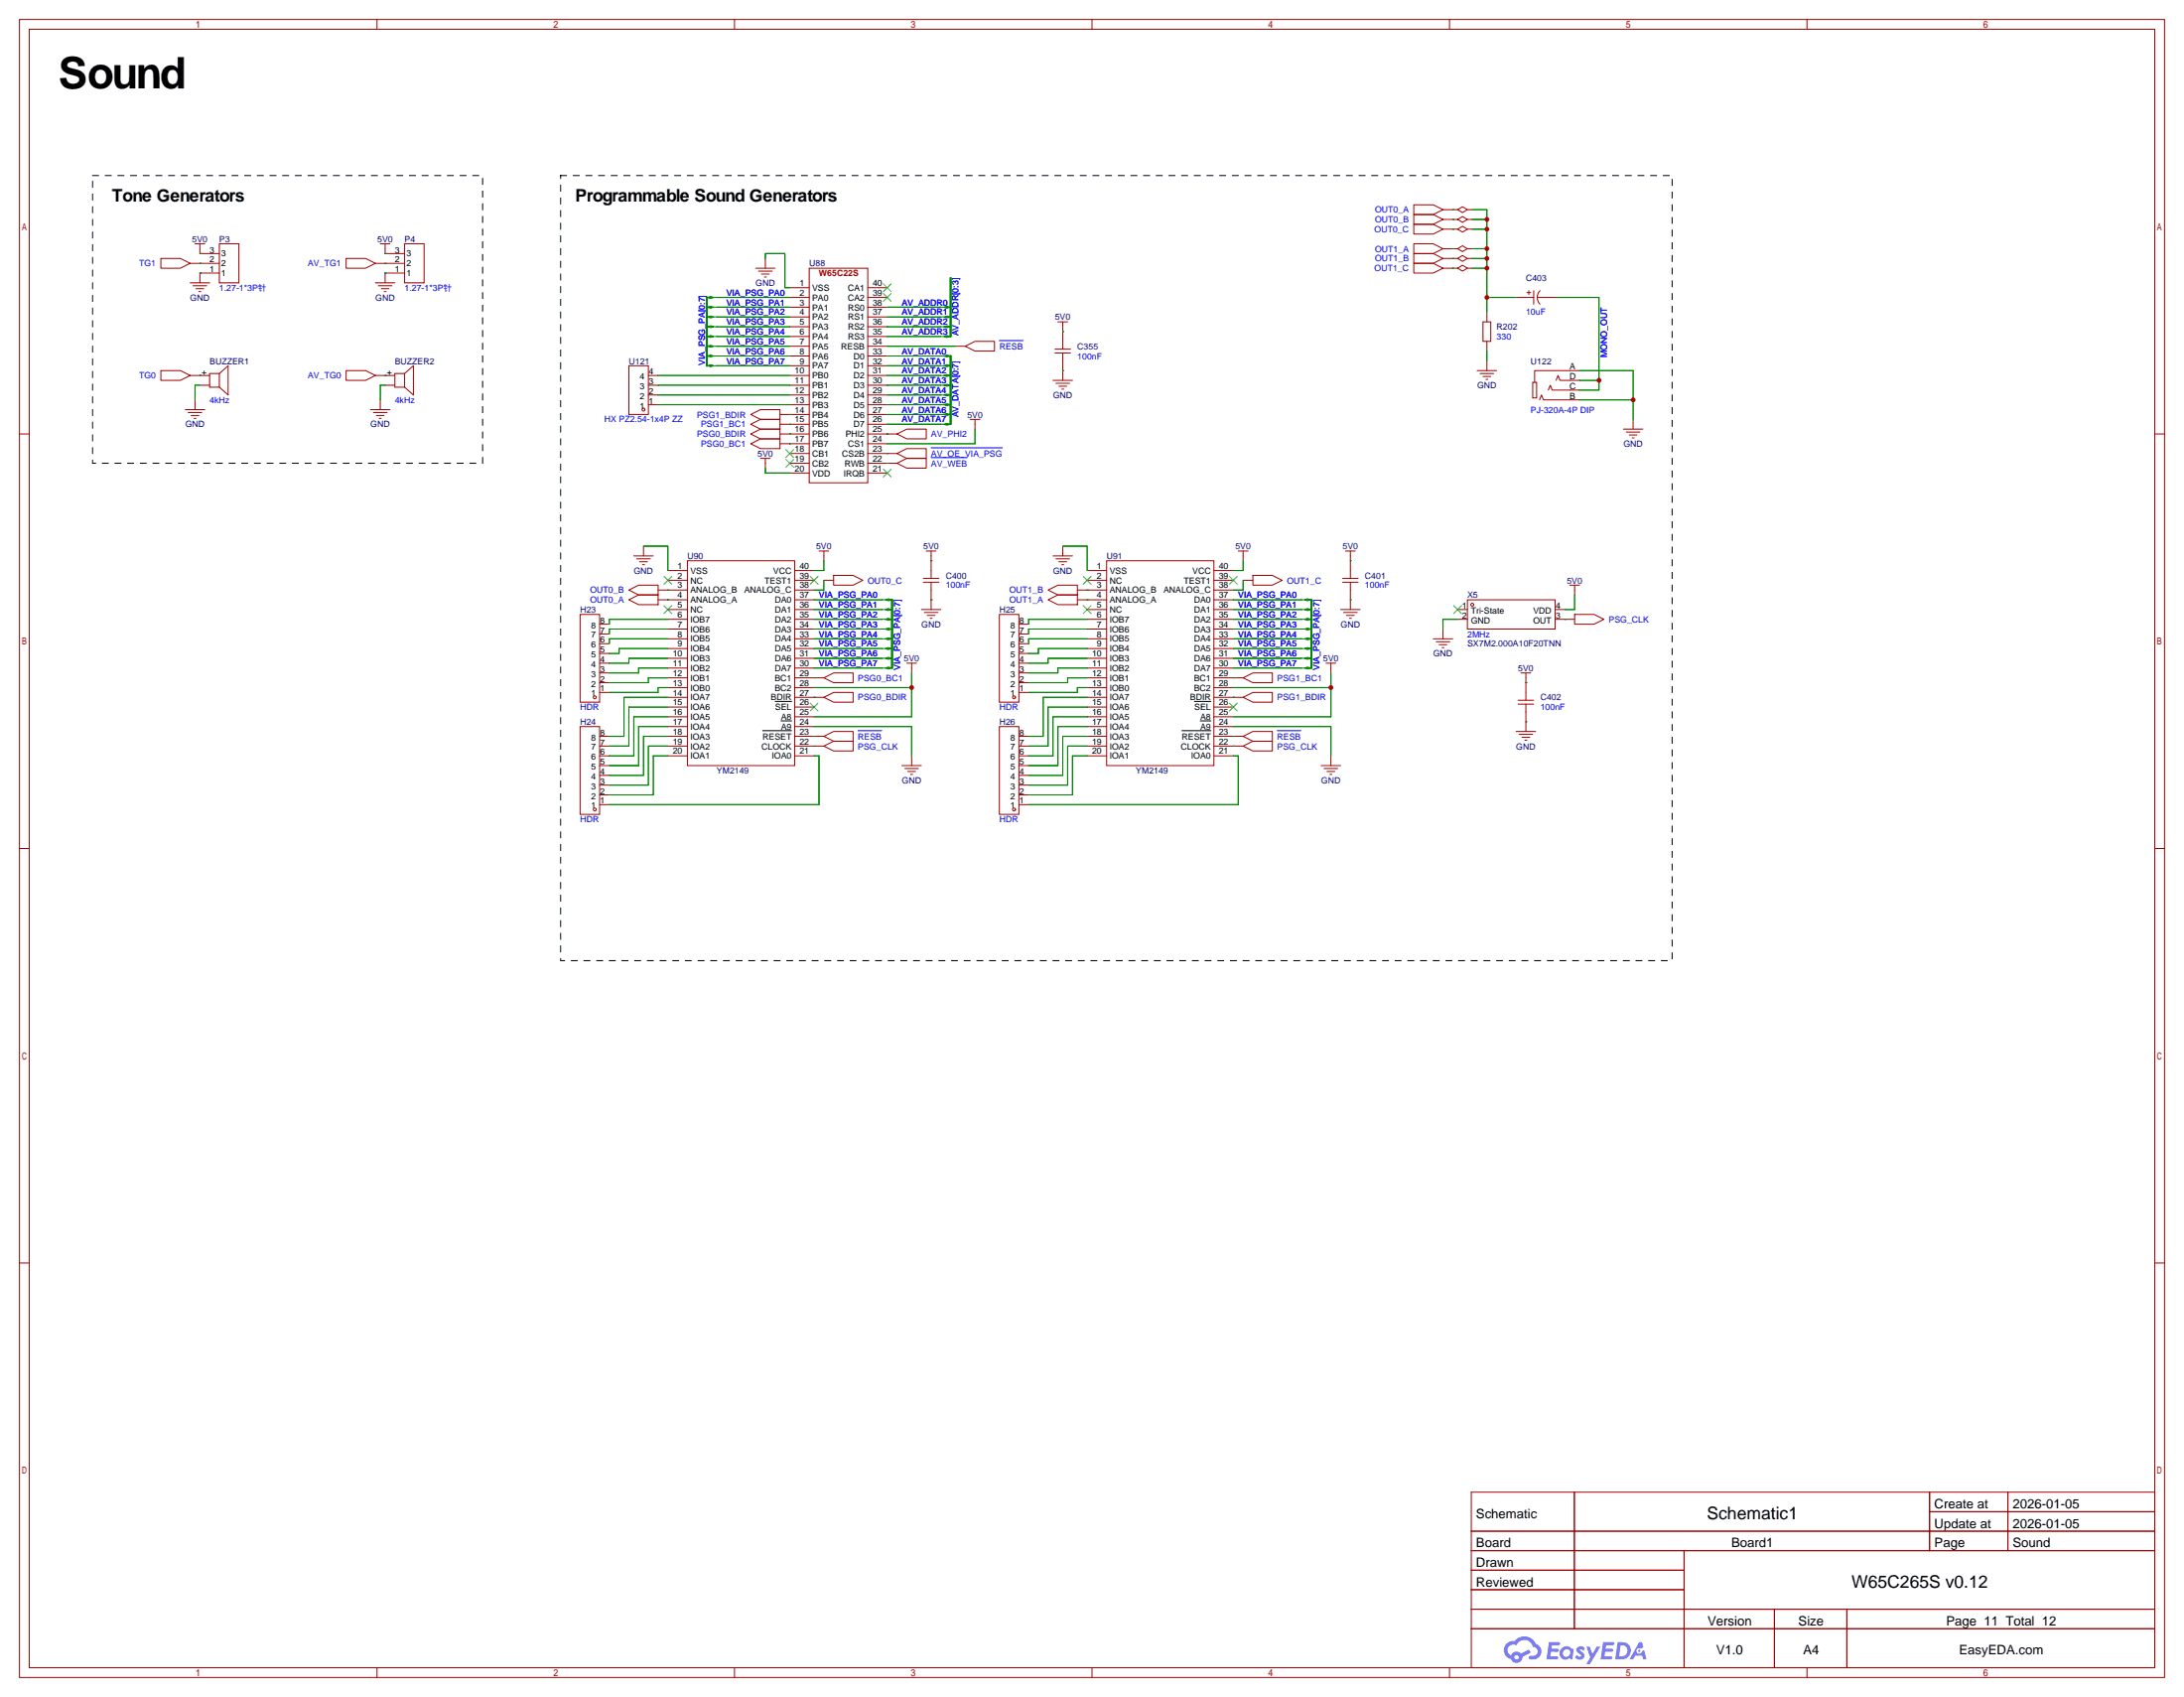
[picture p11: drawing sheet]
<svg xmlns="http://www.w3.org/2000/svg" width="569mm" height="442mm" viewBox="0 0 569 442" stroke-linecap="round" stroke-linejoin="round" font-family="sans-serif">
<g fill="none" stroke="#a10000" stroke-width=".26">
<path d="M5.1 5.1h558.8v431.8h-558.8zM7.6 7.6h553.7v426.7h-553.7zM98.2 5.1v2.5M191.3 5.1v2.5M284.5 5.1v2.5M377.6 5.1v2.5M470.7 5.1v2.5M5.1 113h2.5M561.3 113h2.6M5.1 221h2.5M561.3 221h2.6M5.1 328.9h2.5"/>
<path d="M561.3 328.9h2.6M383.3 388.6h178v45.7h-178zM383.3 398.8h178M410.1 388.6v35.6M502.7 388.6v15.3M502.7 393.7h58.6M523.1 388.6v15.3M383.3 403.9h178M383.3 408.9h55.4M383.3 419.1h178M383.3 414h55.4M438.7 403.9v30.4"/>
<path d="M462.3 419.1v15.2M481.1 419.1v15.2M98.2 434.3v2.6M191.3 434.3v2.6M284.5 434.3v2.6M377.6 434.3v2.6M383.3 424.2h178M470.7 434.3v2.6"/>
</g>
<g fill="#5487ff">
<path d="M411 429a1.3 1.3 0 0 1 1.9 .3l-.4 .6a.47 .47 0 0 0-.4-.4 .47 .47 0 0 0-.5 .3l.1 .1a1.28 1.28 0 0 1 .7 2 1.53 1.53 0 0 1-2.1-.3l.5-.6 .8 .5a.31 .31 0 0 0 .3-.3 .31 .31 0 0 0-.3-.3 1.12 1.12 0 0 1-.6-1.9z"/>
<path d="M413.3 428.8h.8l.7 2 1.2-2h.9l-2.7 4.6h-.9l1-1.7z"/>
<path d="M403.5 427.7h2.3a.46 .46 0 0 1 .5 .1 .46 .46 0 0 1 .1 .5l-.4 .2h-1.7l-.1 .9h1.6l.3 .2a.4 .4 0 0 1-.4 .6h-1.7l-.1 1.2h1.6a.39 .39 0 0 1 .4 .4 .39 .39 0 0 1-.4 .4h-2.6z"/>
<path d="M417.6 427.7h2.5a.4 .4 0 0 1 .5 .4 .4 .4 0 0 1-.4 .4h-1.8l-.1 .9h1.6l.3 .2a.4 .4 0 0 1-.4 .6h-1.6l-.2 1.2h1.6a.39 .39 0 0 1 .4 .4 .39 .39 0 0 1-.4 .4h-2.6z"/>
<path d="M427 427.7h.8l.3 1.3-.6 .4a.75 .75 0 0 0-1.1 .3 .75 .75 0 0 0 .4 1 .75 .75 0 0 0 1-.7l.5-.2 .6 2.3h-.8l-.3-.9h-1.8l-.5 .9h-1z"/>
<path d="M421.4 427.7l-.6 4.5h1.4a2.27 2.27 0 0 0 2.7-2.3 2.27 2.27 0 0 0-2.7-2.2zM422.2 428.5a1.5 1.5 0 0 1 1.8 1.5 1.5 1.5 0 0 1-1.9 1.4h-.3z"/>
<path d="M406.8 429.3a1.6 1.6 0 0 0-.3 2.3 1.6 1.6 0 0 0 2.3 .2l.8 .4 .3-2.5-.1-.3h-.5a1.58 1.58 0 0 0-2.5-.1zM407.4 429.8a.99 .99 0 0 1 1.7 .6 .99 .99 0 0 1-1.4 1.1 .98 .98 0 0 1-.3-1.7z"/>
<path d="M392.5 428.1a2.37 2.37 0 0 0 1.1 4 1.54 1.54 0 0 0 1.8 1 1.54 1.54 0 0 0 1.2-1.6l2.2-1.1-.5-.8-2.1 1a1.57 1.57 0 0 0-2.6 .5 1.5 1.5 0 0 1-.7-2.1 1.5 1.5 0 0 1 2.2-.5 2.27 2.27 0 0 1 2.3-1.4 2.27 2.27 0 0 1 2 1.8 1.16 1.16 0 0 1 1.2 1.1 1.16 1.16 0 0 1-1.1 1.2h-.7a.47 .47 0 0 0-.6 .4 .47 .47 0 0 0 .5 .6 2.14 2.14 0 0 0 2.7-1.4 2.14 2.14 0 0 0-1.3-2.7 3.2 3.2 0 0 0-5.5-.7l-1.1 .1zM394.5 431.6a.6 .6 0 0 1 1.2 0 .6 .6 0 0 1-1.2 0z"/>
<circle cx="427" cy="429.9" r=".28"/>
</g>
<g fill="none" stroke="#a10000" stroke-width=".26">
<path d="M368.3 53.3h5.1l2.5 1.3-2.5 1.3h-5.1zM368.3 55.9h5.1l2.5 1.2-2.5 1.3h-5.1zM368.3 58.4h5.1l2.5 1.3-2.5 1.3h-5.1zM375.9 54.6h3.8M375.9 57.1h3.8M375.9 59.7h3.8M379.7 54.6l1.3-.8 1.3 .8-1.3 .8zM379.7 57.1l1.3-.7 1.3 .7-1.3 .8zM379.7 59.7l1.3-.8 1.3 .8-1.3 .8zM382.3 54.6h1.2M382.3 57.1h1.2M382.3 59.7h1.2"/>
<path d="M41.9 67.3h5.1l2.5 1.3-2.5 1.2h-5.1zM49.5 68.6h7.6M49.5 73.7h5.1M50.3 74.4h3.5M50.8 63.5h2.5M51.1 75.2h2M51.8 75.9h.5M52.1 63.5v2.5h5M57.1 63.5h5.1v10.2h-5.1zM57.1 71.1h-5v2.6M90.2 67.3h5l2.6 1.3-2.6 1.2h-5zM97.8 68.6h7.6"/>
<path d="M97.8 73.7h5.1M98.6 74.4h3.5M99.1 63.5h2.5M99.3 75.2h2M100.1 75.9h.5M100.3 63.5v2.5h5.1M105.4 63.5h5.1v10.2h-5.1zM105.4 71.1h-5.1v2.6M196.8 69.8h5.1M197.6 70.6h3.6M198.4 71.4h2M199.1 72.1h.5"/>
<path d="M199.4 67.3v2.5M205.7 74.9h5.1M205.7 77.5h5.1M210.8 69.8h15.3v55.9h-15.3zM226.1 74.9h5M226.1 77.5h5M368.3 63.5h5.1l2.5 1.3-2.5 1.2h-5.1zM368.3 66h5.1l2.5 1.3-2.5 1.3h-5.1zM368.3 68.6h5.1l2.5 1.2-2.5 1.3h-5.1zM375.9 69.8h3.8M375.9 64.8h3.8M375.9 67.3h3.8"/>
<path d="M379.7 64.8l1.3-.8 1.3 .8-1.3 .7zM379.7 67.3l1.3-.8 1.3 .8-1.3 .8zM379.7 69.8l1.3-.7 1.3 .7-1.3 .8zM382.3 69.8h1.2M382.3 64.8h1.2M382.3 67.3h1.2M395 77.5h4.5M397.8 76.2h1M398.3 75.7v1M399.5 75.7v3.5M400.6 77.5h4.5M401.2 75.7a2.54 2.54 0 0 0 0 3.5"/>
<path d="M41.9 96.5h5.1l2.5 1.3-2.5 1.3h-5.1zM49.5 97.8h5.1M57.1 97.3l2.3-2v7.6l-2.3-2.1M57.1 97.3v3.5M57.1 97.3h-2.5v3.5h2.5M90.2 96.5h5l2.6 1.3-2.6 1.3h-5zM97.8 97.8h5.1M105.4 97.3h-2.5v3.5h2.5M105.4 97.3l2.3-2v7.6l-2.3-2.1M105.4 97.3v3.5M163.8 95.3h5.1v12.7h-5.1zM168.9 97.8h2.5"/>
<path d="M205.7 80h5.1M205.7 82.6h5.1M205.7 85.1h5.1M205.7 87.6h5.1M205.7 90.2h5.1M205.7 92.7h5.1M205.7 95.3h5.1M205.7 97.8h5.1M226.1 80h5M226.1 82.6h5M226.1 85.1h5M226.1 87.6h5"/>
<path d="M226.1 90.2h5M226.1 92.7h5M226.1 95.3h5M226.1 97.8h5M248.9 90.2h2.6M251.5 90.2l2.5-1.3h5.1v2.5h-5.1zM274.3 99.1h5.1M274.8 91.9h4.1M274.8 90.9h4.1M275.1 99.8h3.5M275.6 83.8h2.5M276.9 83.8v7.1"/>
<path d="M276.9 91.9v7.2M384.8 96.5h5.1M385.6 97.3h3.5M386.3 83.8h2.1v5.1h-2.1zM386.3 98h2.1M387.1 98.8h.5M387.3 81.3v2.5M387.3 88.9v2.5M387.3 94v2.5M399.3 99.6h1v4h-1zM405.4 99.1l.5-1.3 .5 1.3h5.1M411.5 96.5h-11.7v3.1"/>
<path d="M48.3 106.7h5M49 107.4h3.6M49.8 108.2h2M50.5 109h.6M50.8 104.1v2.6M52.1 100.3h2.5M96.5 106.7h5.1M97.3 107.4h3.5M98 108.2h2.1M98.8 109h.5M99.1 104.1v2.6M100.3 100.3h2.6"/>
<path d="M168.9 100.3h2.5M168.9 102.9h2.5M168.9 105.4h2.5M195.6 115.6l2.5-1.3h5.1v2.5h-5.1zM195.6 113l2.5-1.2h5.1v2.5h-5.1zM195.6 110.5l2.5-1.3h5.1v2.6h-5.1zM195.6 108l2.5-1.3h5.1v2.5h-5.1zM198.1 119.4h2.6M199.4 119.4v2.5M203.2 108h7.6M203.2 110.5h7.6M203.2 113h7.6"/>
<path d="M203.2 115.6h7.6M205.7 100.3h5.1M205.7 102.9h5.1M205.7 105.4h5.1M205.7 118.1h5.1M226.1 100.3h5M226.1 102.9h5M226.1 105.4h5M226.1 108h5M226.1 110.5h5M226.1 113h7.6M226.1 115.6h5"/>
<path d="M226.1 118.1h7.6M233.7 113l2.5-1.2h5.1v2.5h-5.1zM233.7 118.1l2.5-1.3h5.1v2.6h-5.1zM252.7 109.2h2.6M254 109.2v2.6M275.8 100.6h2.1M276.6 101.3h.5M401.1 104.1l.5-1.2 .5 1.2h9.4M403.4 101.6l.5-1.3 .5 1.3h7.1M422.9 111.8h5.1M423.7 112.5h3.5M424.4 113.3h2.1"/>
<path d="M425.2 114h.5M425.4 109.2v2.6M205.7 120.7h5.1M205.7 123.2h5.1M226.1 120.7h7.6M226.1 123.2h5M233.7 120.7l2.5-1.3h5.1v2.5h-5.1zM163.8 153.7l2.6-1.3h5v2.5h-5zM163.8 156.2l2.6-1.3h5v2.6h-5zM165.1 144.8h5.1M165.9 145.5h3.5M166.6 146.3h2.1"/>
<path d="M167.4 147.1h.5M167.6 142.2v2.6M171.4 153.7h7.7M171.4 156.2h7.7M174 148.6h5.1M174 151.1h5.1M174 158.8h5.1M179.1 146.1h27.9v53.3h-27.9zM207 148.6h5.1M207 151.1h5.1M207 153.7h5.1M207 156.2h5.1"/>
<path d="M207 158.8h5.1M213.4 143.5h2.5M214.6 151.1h2.6M214.6 143.5v2.6M217.2 149.9h5l2.6 1.2-2.6 1.3h-5zM240 158.8h5.1M240.5 151.6h4.1M240.5 150.6h4.1M240.8 159.5h3.5M241.3 143.5h2.5M242.6 143.5v7.1M242.6 151.6v7.2"/>
<path d="M273 153.7l2.6-1.3h5.1v2.5h-5.1zM273 156.2l2.6-1.3h5.1v2.6h-5.1zM274.3 144.8h5.1M275.1 145.5h3.5M275.8 146.3h2.1M276.6 147.1h.5M276.9 142.2v2.6M280.7 153.7h7.6M280.7 156.2h7.6M283.2 148.6h5.1M283.2 151.1h5.1M283.2 158.8h5.1"/>
<path d="M288.3 146.1h27.9v53.3h-27.9zM316.2 148.6h5.1M316.2 151.1h5.1M316.2 153.7h5.1M316.2 156.2h5.1M316.2 158.8h5.1M322.6 143.5h2.5M323.8 151.1h2.6M323.8 143.5v2.6M326.4 149.9h5.1l2.5 1.2-2.5 1.3h-5.1zM349.2 158.8h5.1M349.8 151.6h4"/>
<path d="M349.8 150.6h4M350 159.5h3.6M350.5 143.5h2.6M351.8 143.5v7.1M351.8 151.6v7.2M379.7 158.8h2.6M382.3 156.2h22.8v7.6h-22.8zM405.1 158.8h2.6M408.9 152.4h2.6M410.2 152.4v2.5M151.1 160h5.1v22.9h-5.1zM156.2 172.7h2.5"/>
<path d="M156.2 175.3h2.5M156.2 177.8h2.5M156.2 170.2h2.5M156.2 167.6h2.5M156.2 165.1h2.5M156.2 162.6h2.5M174 161.3h5.1M174 163.8h5.1M174 166.4h5.1M174 168.9h5.1M174 171.5h5.1M174 174h5.1"/>
<path d="M174 176.5h5.1M174 179.1h5.1M207 161.3h5.1M207 163.8h5.1M207 166.4h5.1M207 168.9h5.1M207 171.5h5.1M207 174h5.1M207 176.5h7.6M207 179.1h5.1M214.6 176.5l2.6-1.2h5v2.5h-5zM236.2 172.7h2.6"/>
<path d="M237.5 172.7v2.6M241.6 160.3h2M242.3 161h.5M260.3 160h5.1v22.9h-5.1zM265.4 172.7h2.6M265.4 175.3h2.6M265.4 177.8h2.6M265.4 170.2h2.6M265.4 167.6h2.6M265.4 165.1h2.6M265.4 162.6h2.6M283.2 161.3h5.1"/>
<path d="M283.2 163.8h5.1M283.2 166.4h5.1M283.2 168.9h5.1M283.2 171.5h5.1M283.2 174h5.1M283.2 176.5h5.1M283.2 179.1h5.1M316.2 161.3h5.1M316.2 163.8h5.1M316.2 166.4h5.1M316.2 168.9h5.1M316.2 171.5h5.1"/>
<path d="M316.2 174h5.1M316.2 176.5h7.6M316.2 179.1h5.1M323.8 176.5l2.6-1.2h5.1v2.5h-5.1zM345.4 172.7h2.6M346.7 172.7v2.6M350.8 160.3h2M351.5 161h.5M373.4 166.4h5.1M374.1 167.1h3.6M374.9 167.9h2M375.7 168.7h.5"/>
<path d="M375.9 163.8v2.6M379.7 161.3h2.6M396.2 175.3h2.6M397.5 175.3v7.1M405.1 161.3h5.1M410.2 160h5.1l2.5 1.3-2.5 1.3h-5.1zM151.1 189.2h5.1v22.9h-5.1zM156.2 191.8h2.5M156.2 194.3h2.5M156.2 196.9h2.5M156.2 199.4h2.5M156.2 180.3h2.5"/>
<path d="M174 181.6h5.1M174 184.2h5.1M174 186.7h5.1M174 189.2h5.1M174 191.8h5.1M174 194.3h5.1M174 196.9h5.1M207 181.6h7.6M207 184.2h5.1M207 186.7h5.1M207 189.2h5.1M207 191.8h7.6"/>
<path d="M207 194.3h7.6M207 196.9h5.1M214.6 194.3l2.6-1.3h5v2.6h-5zM214.6 191.8l2.6-1.3h5v2.5h-5zM214.6 181.6l2.6-1.3h5v2.6h-5zM234.9 199.4h5.1M237.5 196.9v2.5M260.3 189.2h5.1v22.9h-5.1zM265.4 191.8h2.6M265.4 194.3h2.6M265.4 196.9h2.6M265.4 199.4h2.6"/>
<path d="M265.4 180.3h2.6M283.2 181.6h5.1M283.2 184.2h5.1M283.2 186.7h5.1M283.2 189.2h5.1M283.2 191.8h5.1M283.2 194.3h5.1M283.2 196.9h5.1M316.2 181.6h7.6M316.2 184.2h5.1M316.2 186.7h5.1M316.2 189.2h5.1"/>
<path d="M316.2 191.8h7.6M316.2 194.3h7.6M316.2 196.9h5.1M323.8 194.3l2.6-1.3h5.1v2.6h-5.1zM323.8 191.8l2.6-1.3h5.1v2.5h-5.1zM323.8 181.6l2.6-1.3h5.1v2.6h-5.1zM344.2 199.4h5M346.7 196.9v2.5M395 190.5h5M395.5 183.4h4M395.5 182.4h4M395.7 191.3h3.6"/>
<path d="M396.5 192h2M397.3 192.8h.5M397.5 183.4v7.1M156.2 209.6h2.5M156.2 207h2.5M156.2 204.5h2.5M156.2 201.9h2.5M235.7 200.2h3.6M236.5 200.9h2M237.2 201.7h.5M265.4 209.6h2.6M265.4 207h2.6"/>
<path d="M265.4 204.5h2.6M265.4 201.9h2.6M344.9 200.2h3.6M345.7 200.9h2M346.5 201.7h.5"/>
<circle cx="167.6" cy="106.7" r=".38"/>
<circle cx="383.5" cy="157.5" r=".38"/>
<circle cx="154.9" cy="181.6" r=".38"/>
<circle cx="264.2" cy="181.6" r=".38"/>
<circle cx="154.9" cy="210.8" r=".38"/>
<circle cx="264.2" cy="210.8" r=".38"/>
</g>
<g fill="none" stroke="#3c3" stroke-width=".26">
<path d="M230.1 76.5l2.1 2M230.1 73.9l2.1 2M232.2 76.5l-2.1 2M232.2 73.9l-2.1 2M204.7 117.1l2.1 2M204.7 119.6l2.1 2.1M206.8 117.1l-2.1 2M206.8 119.6l-2.1 2.1M230.1 122.2l2.1 2M232.2 122.2l-2.1 2M173 150.1l2 2M173 157.7l2 2.1"/>
<path d="M175 150.1l-2 2M175 157.7l-2 2.1M211.1 150.1l2 2M213.1 150.1l-2 2M282.2 150.1l2 2M282.2 157.7l2 2.1M284.2 150.1l-2 2M284.2 157.7l-2 2.1M320.3 150.1l2 2M322.3 150.1l-2 2M378.7 157.7l2 2.1M380.7 157.7l-2 2.1"/>
<path d="M211.1 183.1l2 2.1M213.1 183.1l-2 2.1M320.3 183.1l2 2.1M322.3 183.1l-2 2.1"/>
</g>
<path d="M184.1 77.5v17.8M247.6 72.4v15.2M247.6 92.7v17.8M232.4 156.2v17.8M341.6 156.2v17.8" fill="none" stroke="#008700" stroke-width=".51"/>
<g fill="none" stroke="#008700" stroke-width=".26">
<path d="M378.5 54.6h.1M378.5 57.1h.1M378.5 59.7h.1M383.5 54.6h3.8v26.7M383.5 59.7h3.8M383.5 57.1h3.8M52.1 68.6h.1M52.1 71.1h.1M52.1 66h.1M100.3 68.6h.1M100.3 71.1h.1M100.3 66h.1"/>
<path d="M185.9 77.5h19.8M199.4 67.3v-1.3h5.1v8.9h1.2M378.5 64.8h.1M378.5 67.3h.1M378.5 69.8h.1M383.5 69.8h3.8M383.5 67.3h3.8M383.5 64.8h3.8M387.3 77.5h7.7M405.1 77.5h11.5v24.1h-5.1M52.1 97.8h.1M100.3 97.8h.1"/>
<path d="M171.4 97.8h34.3M185.9 92.7h19.8M185.9 95.3h19.8M185.9 80h19.8M185.9 82.6h19.8M185.9 85.1h19.8M185.9 87.6h19.8M185.9 90.2h19.8M231.1 92.7h14.8M231.1 95.3h14.8M231.1 97.8h14.8M231.1 80h14.8"/>
<path d="M231.1 82.6h14.8M231.1 85.1h14.8M231.1 87.6h14.8M231.1 90.2h17.8M276.9 86.4h.1M276.9 96.5h.1M387.3 91.4v2.6M411.5 96.5h13.9v12.7M411.5 99.1h5.1M52.1 100.3h-1.3v3.8M100.3 100.3h-1.2v3.8M171.4 100.3h34.3"/>
<path d="M171.4 102.9h34.3M171.4 105.4h34.3M205.7 115.6h.1M205.7 113h.1M205.7 110.5h.1M205.7 108h.1M231.1 113h.1M231.1 118.1h.1M231.1 100.3h14.8M231.1 102.9h14.8M231.1 105.4h14.8M231.1 108h14.8"/>
<path d="M231.1 110.5h14.8M254 111.8v3.8h-22.9M411.5 104.1h13.9M199.4 121.9v1.3h6.3M231.1 120.7h.1M167.6 142.2h6.4v6.4M174 153.7h.1M174 156.2h.1M212.1 156.2h18.5M212.1 158.8h18.5M214.6 146.1v2.5h-2.5M214.6 151.1v2.6h-2.5"/>
<path d="M242.6 146.1h.1M242.6 156.2h.1M276.9 142.2h6.3v6.4M283.2 153.7h.1M283.2 156.2h.1M321.3 156.2h18.6M321.3 158.8h18.6M323.8 151.1v2.6h-2.5M323.8 146.1v2.5h-2.5M351.8 146.1h.1M351.8 156.2h.1M410.2 154.9v3.9h-2.5"/>
<path d="M174 179.1h-2.6v1.2h-12.7M174 161.3h-15.3v1.3M174 163.8h-15.3v1.3M174 166.4h-15.3v1.2M174 168.9h-12.7v1.3h-2.6M174 171.5h-10.2v1.2h-5.1M174 174h-7.6v1.3h-7.7M174 176.5h-5.1v1.3h-10.2M212.1 176.5h.1M212.1 179.1h25.4M212.1 161.3h18.5M212.1 163.8h18.5"/>
<path d="M212.1 166.4h18.5M212.1 168.9h18.5M212.1 171.5h18.5M212.1 174h18.5M237.5 175.3v11.4h-25.4M283.2 179.1h-2.5v1.2h-12.7M283.2 161.3h-15.2v1.3M283.2 163.8h-15.2v1.3M283.2 166.4h-15.2v1.2M283.2 168.9h-12.7v1.3h-2.5M283.2 171.5h-10.2v1.2h-5M283.2 174h-7.6v1.3h-7.6"/>
<path d="M283.2 176.5h-5.1v1.3h-10.1M321.3 176.5h.1M321.3 179.1h25.4M321.3 161.3h18.6M321.3 163.8h18.6M321.3 166.4h18.6M321.3 168.9h18.6M321.3 171.5h18.6M321.3 174h18.6M346.7 175.3v11.4h-25.4M379.7 161.3h-3.8v2.5M397.5 177.8h.1"/>
<path d="M407.7 161.3h.1M174 189.2h-7.6v10.2h-7.7M174 186.7h-8.9v10.2h-6.4M174 184.2h-10.2v10.1h-5.1M174 194.3h-5.1v10.2h-10.2M174 181.6h-11.4v10.2h-3.9M174 191.8h-6.4v10.1h-8.9M174 196.9h-3.8v10.1h-11.5M212.1 194.3h.1M212.1 191.8h.1M212.1 181.6h.1M212.1 189.2h25.4v7.7"/>
<path d="M212.1 196.9h1.3v12.7h-54.7M283.2 189.2h-7.6v10.2h-7.6M283.2 186.7h-8.9v10.2h-6.3M283.2 181.6h-11.4v10.2h-3.8M283.2 191.8h-6.3v10.1h-8.9M283.2 184.2h-10.2v10.1h-5M283.2 194.3h-5.1v10.2h-10.1M283.2 196.9h-3.8v10.1h-11.4M321.3 194.3h.1M321.3 191.8h.1M321.3 181.6h.1M321.3 189.2h25.4v7.7"/>
<path d="M321.3 196.9h1.3v12.7h-54.6M397.5 188h.1"/>
</g>
<g fill="#008700" stroke="#008700" stroke-width=".26">
<path d="M245.9 92.7l.7-.2 1 .2-1 .3z"/>
<path d="M245.9 95.3l.7-.3 1 .3-1 .2z"/>
<path d="M245.9 97.8l.7-.3 1 .3-1 .2z"/>
<path d="M245.9 100.3l.7-.2 1 .2-1 .3z"/>
<path d="M245.9 102.9l.7-.3 1 .3-1 .2z"/>
<path d="M245.9 105.4l.7-.2 1 .2-1 .3z"/>
<path d="M245.9 108l.7-.3 1 .3-1 .2z"/>
<path d="M245.9 110.5l.7-.3 1 .3-1 .2z"/>
<path d="M245.9 80l.7-.2 1 .2-1 .3z"/>
<path d="M245.9 82.6l.7-.3 1 .3-1 .2z"/>
<path d="M245.9 85.1l.7-.3 1 .3-1 .2z"/>
<path d="M245.9 87.6l.7-.2 1 .2-1 .3z"/>
<path d="M184.1 77.5l1.1-.3 .7 .3-.7 .2z"/>
<path d="M184.1 80l1.1-.2 .7 .2-.7 .3z"/>
<path d="M184.1 82.6l1.1-.3 .7 .3-.7 .2z"/>
<path d="M184.1 85.1l1.1-.3 .7 .3-.7 .2z"/>
<path d="M184.1 87.6l1.1-.2 .7 .2-.7 .3z"/>
<path d="M184.1 90.2l1.1-.3 .7 .3-.7 .2z"/>
<path d="M184.1 92.7l1.1-.2 .7 .2-.7 .3z"/>
<path d="M184.1 95.3l1.1-.3 .7 .3-.7 .2z"/>
<path d="M230.6 156.2l.8-.2 1 .2-1 .3z"/>
<path d="M230.6 158.8l.8-.3 1 .3-1 .2z"/>
<path d="M230.6 161.3l.8-.3 1 .3-1 .2z"/>
<path d="M230.6 163.8l.8-.2 1 .2-1 .3z"/>
<path d="M230.6 166.4l.8-.3 1 .3-1 .2z"/>
<path d="M230.6 168.9l.8-.2 1 .2-1 .3z"/>
<path d="M230.6 171.5l.8-.3 1 .3-1 .2z"/>
<path d="M230.6 174l.8-.3 1 .3-1 .2z"/>
<path d="M339.9 156.2l.7-.2 1 .2-1 .3z"/>
<path d="M339.9 158.8l.7-.3 1 .3-1 .2z"/>
<path d="M339.9 161.3l.7-.3 1 .3-1 .2z"/>
<path d="M339.9 163.8l.7-.2 1 .2-1 .3z"/>
<path d="M339.9 166.4l.7-.3 1 .3-1 .2z"/>
<path d="M339.9 168.9l.7-.2 1 .2-1 .3z"/>
<path d="M339.9 171.5l.7-.3 1 .3-1 .2z"/>
<path d="M339.9 174l.7-.3 1 .3-1 .2z"/>
</g>
<path d="M260.3 88.7h6.2M242.6 119.2h9.4M242.6 116.6h18.5M223.5 190.3h6.2M332.7 190.3h6.2" fill="none" stroke="#00f" stroke-width=".26"/>
<path d="M198.7 190.3h7.5M202 182.7h4.2M203.5 187.8h2.7M307.9 190.3h7.6M311.2 182.7h4.3M312.7 187.8h2.8" fill="none" stroke="#000" stroke-width=".26"/>
<path d="M24.1 45.7h101.6v75h-101.6zM146 45.7h289.6v204.5h-289.6z" fill="none" stroke="#000" stroke-width=".26" stroke-dasharray="1.5 1.8"/>
<g fill="#c00">
<circle cx="237.5" cy="179.1" r=".63"/>
<circle cx="346.7" cy="179.1" r=".63"/>
<circle cx="425.5" cy="104.1" r=".63"/>
<circle cx="416.6" cy="99.1" r=".63"/>
<circle cx="387.4" cy="77.5" r=".63"/>
<circle cx="387.4" cy="69.8" r=".63"/>
<circle cx="387.4" cy="67.3" r=".63"/>
<circle cx="387.4" cy="64.8" r=".63"/>
<circle cx="387.4" cy="59.7" r=".63"/>
<circle cx="387.4" cy="57.1" r=".63"/>
</g>
<text font-size="11.3" x="15.2" y="23.1">Sound</text>
<g font-size="4.5">
<text x="29.2" y="52.4">Tone Generators</text>
<text x="149.9" y="52.4">Programmable Sound Generators</text>
<text x="444.7" y="395.7">Schematic1</text>
<text x="482.4" y="413.5">W65C265S v0.12</text>
</g>
<g font-size="3.4">
<text x="384.6" y="395.4">Schematic</text>
<text x="504" y="392.8">Create at</text>
<text x="524.4" y="392.8">2026-01-05</text>
<text x="504" y="397.9">Update at</text>
<text x="524.4" y="397.9">2026-01-05</text>
<text x="384.6" y="403">Board</text>
<text x="451.1" y="403">Board1</text>
<text x="504" y="403">Page</text>
<text x="524.4" y="403">Sound</text>
<text x="384.6" y="408.1">Drawn</text>
<text x="384.6" y="413.1">Reviewed</text>
<text x="444.9" y="423.3">Version</text>
<text x="468.5" y="423.3">Size</text>
<text x="507" y="423.3">Page 11 Total 12</text>
<text x="447.1" y="430.9">V1.0</text>
<text x="469.7" y="430.9">A4</text>
<text x="510.4" y="430.9">EasyEDA.com</text>
</g>
<g font-size="2.3" fill="#00f">
<text x="358.2" y="55.4">OUT0_A</text>
<text x="358.2" y="58">OUT0_B</text>
<text x="358.1" y="60.5">OUT0_C</text>
<text x="358.2" y="65.6">OUT1_A</text>
<text x="36.2" y="69.4">TG1</text>
<text x="80.2" y="69.4">AV_TG1</text>
<text x="358.1" y="70.7">OUT1_C</text>
<text x="358.2" y="68.1">OUT1_B</text>
<text x="57.1" y="75.7">1.27-1*3P针</text>
<text x="105.4" y="75.7">1.27-1*3P针</text>
<text x="189.2" y="77">VIA_PSG_PA0</text>
<text x="189.2" y="79.6">VIA_PSG_PA1</text>
<text x="189.2" y="82.1">VIA_PSG_PA2</text>
<text x="234.9" y="79.6">AV_ADDR0</text>
<text x="234.9" y="82.1">AV_ADDR1</text>
<text x="397.5" y="82.1">10uF</text>
<text x="189.2" y="84.6">VIA_PSG_PA3</text>
<text x="189.2" y="87.2">VIA_PSG_PA4</text>
<text x="189.2" y="89.7">VIA_PSG_PA5</text>
<text x="234.9" y="84.6">AV_ADDR2</text>
<text x="234.9" y="87.2">AV_ADDR3</text>
<text x="249.7" y="87.5" transform="rotate(-90 249.7 87.5)">AV_ADDR[0:3]</text>
<text x="389.9" y="88.4">330</text>
<text x="183.7" y="95.3" transform="rotate(-90 183.7 95.3)">VIA_PSG_PA[0:7]</text>
<text x="189.2" y="92.3">VIA_PSG_PA6</text>
<text x="189.2" y="94.8">VIA_PSG_PA7</text>
<text x="234.9" y="92.3">AV_DATA0</text>
<text x="234.9" y="94.8">AV_DATA1</text>
<text x="260.3" y="91">RESB</text>
<text x="280.7" y="93.5">100nF</text>
<text x="418.6" y="93.1" transform="rotate(-90 418.6 93.1)">MONO_OUT</text>
<text x="36.2" y="98.6">TG0</text>
<text x="80.2" y="98.6">AV_TG0</text>
<text x="234.9" y="97.3">AV_DATA2</text>
<text x="234.9" y="99.9">AV_DATA3</text>
<text x="54.6" y="105">4kHz</text>
<text x="102.9" y="105">4kHz</text>
<text x="234.9" y="102.4">AV_DATA4</text>
<text x="234.9" y="105">AV_DATA5</text>
<text x="234.9" y="107.5">AV_DATA6</text>
<text x="398.8" y="107.5">PJ-320A-4P DIP</text>
<text x="157.5" y="110">HX PZ2.54-1x4P ZZ</text>
<text x="181.6" y="113.8">PSG0_BDIR</text>
<text x="181.6" y="108.8">PSG1_BDIR</text>
<text x="182.6" y="111.3">PSG1_BC1</text>
<text x="234.9" y="110">AV_DATA7</text>
<text x="242.6" y="113.8">AV_PHI2</text>
<text x="249.7" y="108.7" transform="rotate(-90 249.7 108.7)">AV_DATA[0:7]</text>
<text x="182.6" y="116.4">PSG0_BC1</text>
<text x="242.6" y="118.9">AV_OE_VIA_PSG</text>
<text x="242.6" y="121.5">AV_WEB</text>
<text x="153.7" y="154.5">OUT0_B</text>
<text x="213.4" y="155.8">VIA_PSG_PA0</text>
<text x="226.1" y="151.9">OUT0_C</text>
<text x="246.4" y="153.2">100nF</text>
<text x="263" y="154.5">OUT1_B</text>
<text x="322.6" y="155.8">VIA_PSG_PA0</text>
<text x="335.3" y="151.9">OUT1_C</text>
<text x="355.6" y="153.2">100nF</text>
<text x="153.7" y="157">OUT0_A</text>
<text x="213.4" y="158.3">VIA_PSG_PA1</text>
<text x="213.4" y="160.8">VIA_PSG_PA2</text>
<text x="263" y="157">OUT1_A</text>
<text x="322.6" y="158.3">VIA_PSG_PA1</text>
<text x="322.6" y="160.8">VIA_PSG_PA2</text>
<text x="213.4" y="163.4">VIA_PSG_PA3</text>
<text x="213.4" y="165.9">VIA_PSG_PA4</text>
<text x="322.6" y="163.4">VIA_PSG_PA3</text>
<text x="322.6" y="165.9">VIA_PSG_PA4</text>
<text x="382.3" y="165.9">2MHz</text>
<text x="419.1" y="162.1">PSG_CLK</text>
<text x="213.4" y="168.5">VIA_PSG_PA5</text>
<text x="213.4" y="171">VIA_PSG_PA6</text>
<text x="213.4" y="173.5">VIA_PSG_PA7</text>
<text x="322.6" y="168.5">VIA_PSG_PA5</text>
<text x="322.6" y="171">VIA_PSG_PA6</text>
<text x="322.6" y="173.5">VIA_PSG_PA7</text>
<text x="223.5" y="177.3">PSG0_BC1</text>
<text x="234.5" y="174.6" transform="rotate(-90 234.5 174.6)">VIA_PSG_PA[0:7]</text>
<text x="332.7" y="177.3">PSG1_BC1</text>
<text x="343.7" y="174.6" transform="rotate(-90 343.7 174.6)">VIA_PSG_PA[0:7]</text>
<text x="151.1" y="185">HDR</text>
<text x="223.5" y="182.4">PSG0_BDIR</text>
<text x="260.3" y="185">HDR</text>
<text x="332.7" y="182.4">PSG1_BDIR</text>
<text x="401.3" y="185">100nF</text>
<text x="223.5" y="195.1">PSG_CLK</text>
<text x="223.5" y="192.6">RESB</text>
<text x="332.7" y="195.1">PSG_CLK</text>
<text x="332.7" y="192.6">RESB</text>
<text x="151.1" y="214.2">HDR</text>
<text x="260.3" y="214.2">HDR</text>
</g>
<g font-size="2.3" fill="#000080">
<text x="50.1" y="63">5V0</text>
<text x="57.1" y="63">P3</text>
<text x="98.3" y="63">5V0</text>
<text x="105.4" y="63">P4</text>
<text x="210.8" y="69.4">U88</text>
<text x="196.9" y="74.5">GND</text>
<text x="397.5" y="73.2">C403</text>
<text x="49.6" y="78.3">GND</text>
<text x="97.8" y="78.3">GND</text>
<text x="274.8" y="83.4">5V0</text>
<text x="389.9" y="85.9">R202</text>
<text x="54.6" y="94.8">BUZZER1</text>
<text x="102.9" y="94.8">BUZZER2</text>
<text x="163.8" y="94.8">U121</text>
<text x="280.7" y="91">C355</text>
<text x="398.8" y="94.8">U122</text>
<text x="384.8" y="101.1">GND</text>
<text x="274.3" y="103.7">GND</text>
<text x="48.3" y="111.3">GND</text>
<text x="96.5" y="111.3">GND</text>
<text x="252" y="108.8">5V0</text>
<text x="197.4" y="118.9">5V0</text>
<text x="422.9" y="116.4">GND</text>
<text x="212.6" y="143.1">5V0</text>
<text x="240.6" y="143.1">5V0</text>
<text x="321.8" y="143.1">5V0</text>
<text x="349.8" y="143.1">5V0</text>
<text x="165.1" y="149.4">GND</text>
<text x="179.1" y="145.6">U90</text>
<text x="274.3" y="149.4">GND</text>
<text x="288.3" y="145.6">U91</text>
<text x="246.4" y="150.7">C400</text>
<text x="355.6" y="150.7">C401</text>
<text x="382.3" y="155.8">X5</text>
<text x="408.2" y="151.9">5V0</text>
<text x="151.1" y="159.6">H23</text>
<text x="260.3" y="159.6">H25</text>
<text x="240.1" y="163.4">GND</text>
<text x="349.3" y="163.4">GND</text>
<text x="235.5" y="172.3">5V0</text>
<text x="344.7" y="172.3">5V0</text>
<text x="373.4" y="171">GND</text>
<text x="382.3" y="168.5">SX7M2.000A10F20TNN</text>
<text x="395.5" y="174.8">5V0</text>
<text x="401.3" y="182.4">C402</text>
<text x="151.1" y="188.8">H24</text>
<text x="260.3" y="188.8">H26</text>
<text x="395" y="195.1">GND</text>
<text x="186.7" y="201.5">YM2149</text>
<text x="295.9" y="201.5">YM2149</text>
<text x="235" y="204">GND</text>
<text x="344.2" y="204">GND</text>
</g>
<g font-size="2.3">
<text x="54.6" y="65.8">3</text>
<text x="102.9" y="65.8">3</text>
<text x="54.6" y="70.9">1</text>
<text x="54.6" y="68.4">2</text>
<text x="57.7" y="71.9">1</text>
<text x="57.7" y="69.4">2</text>
<text x="57.7" y="66.8">3</text>
<text x="102.9" y="70.9">1</text>
<text x="102.9" y="68.4">2</text>
<text x="105.9" y="71.9">1</text>
<text x="105.9" y="69.4">2</text>
<text x="105.9" y="66.8">3</text>
<text x="208.3" y="74.5">1</text>
<text x="208.3" y="77">2</text>
<text x="211.6" y="75.7">VSS</text>
<text x="220.9" y="75.7">CA1</text>
<text x="227.3" y="77">39</text>
<text x="227.3" y="74.5">40</text>
<text x="208.3" y="79.6">3</text>
<text x="208.3" y="82.1">4</text>
<text x="211.6" y="78.3">PA0</text>
<text x="211.6" y="80.8">PA1</text>
<text x="211.6" y="83.4">PA2</text>
<text x="220.9" y="83.4">RS1</text>
<text x="220.9" y="80.8">RS0</text>
<text x="220.9" y="78.3">CA2</text>
<text x="227.3" y="82.1">37</text>
<text x="227.3" y="79.6">38</text>
<text x="208.3" y="84.6">5</text>
<text x="208.3" y="87.2">6</text>
<text x="208.3" y="89.7">7</text>
<text x="211.6" y="85.9">PA3</text>
<text x="211.6" y="88.4">PA4</text>
<text x="220.9" y="88.4">RS3</text>
<text x="220.9" y="85.9">RS2</text>
<text x="227.3" y="89.7">34</text>
<text x="227.3" y="87.2">35</text>
<text x="227.3" y="84.6">36</text>
<text x="208.3" y="92.3">8</text>
<text x="208.3" y="94.8">9</text>
<text x="211.6" y="91">PA5</text>
<text x="211.6" y="93.5">PA6</text>
<text x="219.1" y="91">RESB</text>
<text x="222.4" y="93.5">D0</text>
<text x="227.3" y="94.8">32</text>
<text x="227.3" y="92.3">33</text>
<text x="52.6" y="97.8">+</text>
<text x="100.8" y="97.8">+</text>
<text x="166.7" y="101.4">3</text>
<text x="166.7" y="98.8">4</text>
<text x="169" y="100.1">3</text>
<text x="169" y="97.6">4</text>
<text x="207" y="97.3">10</text>
<text x="207" y="99.9">11</text>
<text x="211.6" y="96.1">PA7</text>
<text x="211.6" y="98.6">PB0</text>
<text x="211.6" y="101.1">PB1</text>
<text x="222.4" y="101.1">D3</text>
<text x="222.4" y="98.6">D2</text>
<text x="222.4" y="96.1">D1</text>
<text x="227.3" y="99.9">30</text>
<text x="227.3" y="97.3">31</text>
<text x="408.9" y="98.8">D</text>
<text x="408.9" y="101.4">C</text>
<text x="408.9" y="96.3">A</text>
<text x="166.7" y="106.5">1</text>
<text x="166.7" y="103.9">2</text>
<text x="169" y="105.2">1</text>
<text x="169" y="102.6">2</text>
<text x="207" y="102.4">12</text>
<text x="207" y="105">13</text>
<text x="207" y="107.5">14</text>
<text x="211.6" y="103.7">PB2</text>
<text x="211.6" y="106.2">PB3</text>
<text x="222.4" y="106.2">D5</text>
<text x="222.4" y="103.7">D4</text>
<text x="227.3" y="107.5">27</text>
<text x="227.3" y="105">28</text>
<text x="227.3" y="102.4">29</text>
<text x="408.9" y="103.9">B</text>
<text x="207" y="110">15</text>
<text x="207" y="112.6">16</text>
<text x="211.6" y="108.8">PB4</text>
<text x="211.6" y="111.3">PB5</text>
<text x="211.6" y="113.8">PB6</text>
<text x="220.3" y="113.8">PHI2</text>
<text x="222.4" y="111.3">D7</text>
<text x="222.4" y="108.8">D6</text>
<text x="227.3" y="112.6">25</text>
<text x="227.3" y="110">26</text>
<text x="207" y="115.1">17</text>
<text x="207" y="117.7">18</text>
<text x="211.6" y="116.4">PB7</text>
<text x="211.6" y="118.9">CB1</text>
<text x="219.4" y="118.9">CS2B</text>
<text x="220.9" y="116.4">CS1</text>
<text x="227.3" y="117.7">23</text>
<text x="227.3" y="115.1">24</text>
<text x="207" y="120.2">19</text>
<text x="207" y="122.7">20</text>
<text x="211.6" y="121.5">CB2</text>
<text x="211.6" y="124">VDD</text>
<text x="219.8" y="124">IRQB</text>
<text x="220" y="121.5">RWB</text>
<text x="227.3" y="122.7">21</text>
<text x="227.3" y="120.2">22</text>
<text x="176.5" y="148.1">1</text>
<text x="179.8" y="149.4">VSS</text>
<text x="201.5" y="149.4">VCC</text>
<text x="208.3" y="148.1">40</text>
<text x="285.8" y="148.1">1</text>
<text x="289.1" y="149.4">VSS</text>
<text x="310.7" y="149.4">VCC</text>
<text x="317.5" y="148.1">40</text>
<text x="176.5" y="150.7">2</text>
<text x="176.5" y="153.2">3</text>
<text x="176.5" y="155.8">4</text>
<text x="179.8" y="151.9">NC</text>
<text x="179.8" y="154.5">ANALOG_B</text>
<text x="193.9" y="154.5">ANALOG_C</text>
<text x="199.2" y="151.9">TEST1</text>
<text x="208.3" y="155.8">37</text>
<text x="208.3" y="153.2">38</text>
<text x="208.3" y="150.7">39</text>
<text x="285.8" y="150.7">2</text>
<text x="285.8" y="153.2">3</text>
<text x="285.8" y="155.8">4</text>
<text x="289.1" y="151.9">NC</text>
<text x="289.1" y="154.5">ANALOG_B</text>
<text x="303.1" y="154.5">ANALOG_C</text>
<text x="308.4" y="151.9">TEST1</text>
<text x="317.5" y="155.8">37</text>
<text x="317.5" y="153.2">38</text>
<text x="317.5" y="150.7">39</text>
<text x="176.5" y="158.3">5</text>
<text x="176.5" y="160.8">6</text>
<text x="179.8" y="157">ANALOG_A</text>
<text x="179.8" y="159.6">NC</text>
<text x="201.8" y="159.6">DA1</text>
<text x="201.8" y="157">DA0</text>
<text x="208.3" y="160.8">35</text>
<text x="208.3" y="158.3">36</text>
<text x="285.8" y="158.3">5</text>
<text x="285.8" y="160.8">6</text>
<text x="289.1" y="157">ANALOG_A</text>
<text x="289.1" y="159.6">NC</text>
<text x="311.1" y="159.6">DA1</text>
<text x="311.1" y="157">DA0</text>
<text x="317.5" y="160.8">35</text>
<text x="317.5" y="158.3">36</text>
<text x="380.9" y="161.1">2</text>
<text x="380.9" y="158.5">1</text>
<text x="383.2" y="159.8">Tri-State</text>
<text x="399.4" y="159.8">VDD</text>
<text x="405.3" y="158.5">4</text>
<text x="405.3" y="161.1">3</text>
<text x="154" y="166.1">7</text>
<text x="154" y="163.6">8</text>
<text x="156.3" y="167.4">6</text>
<text x="156.3" y="164.9">7</text>
<text x="156.3" y="162.3">8</text>
<text x="176.5" y="163.4">7</text>
<text x="176.5" y="165.9">8</text>
<text x="179.8" y="162.1">IOB7</text>
<text x="179.8" y="164.6">IOB6</text>
<text x="179.8" y="167.2">IOB5</text>
<text x="201.8" y="167.2">DA4</text>
<text x="201.8" y="164.6">DA3</text>
<text x="201.8" y="162.1">DA2</text>
<text x="208.3" y="165.9">33</text>
<text x="208.3" y="163.4">34</text>
<text x="263.2" y="166.1">7</text>
<text x="263.2" y="163.6">8</text>
<text x="265.6" y="167.4">6</text>
<text x="265.6" y="164.9">7</text>
<text x="265.6" y="162.3">8</text>
<text x="285.8" y="163.4">7</text>
<text x="285.8" y="165.9">8</text>
<text x="289.1" y="162.1">IOB7</text>
<text x="289.1" y="164.6">IOB6</text>
<text x="289.1" y="167.2">IOB5</text>
<text x="311.1" y="167.2">DA4</text>
<text x="311.1" y="164.6">DA3</text>
<text x="311.1" y="162.1">DA2</text>
<text x="317.5" y="165.9">33</text>
<text x="317.5" y="163.4">34</text>
<text x="383.2" y="162.3">GND</text>
<text x="399.4" y="162.3">OUT</text>
<text x="154" y="173.8">4</text>
<text x="154" y="171.2">5</text>
<text x="154" y="168.7">6</text>
<text x="156.3" y="172.5">4</text>
<text x="156.3" y="170">5</text>
<text x="175.3" y="171">10</text>
<text x="175.3" y="173.5">11</text>
<text x="176.5" y="168.5">9</text>
<text x="179.8" y="169.7">IOB4</text>
<text x="179.8" y="172.3">IOB3</text>
<text x="201.8" y="172.3">DA6</text>
<text x="201.8" y="169.7">DA5</text>
<text x="208.3" y="173.5">30</text>
<text x="208.3" y="171">31</text>
<text x="208.3" y="168.5">32</text>
<text x="263.2" y="173.8">4</text>
<text x="263.2" y="171.2">5</text>
<text x="263.2" y="168.7">6</text>
<text x="265.6" y="172.5">4</text>
<text x="265.6" y="170">5</text>
<text x="284.5" y="171">10</text>
<text x="284.5" y="173.5">11</text>
<text x="285.8" y="168.5">9</text>
<text x="289.1" y="169.7">IOB4</text>
<text x="289.1" y="172.3">IOB3</text>
<text x="311.1" y="172.3">DA6</text>
<text x="311.1" y="169.7">DA5</text>
<text x="317.5" y="173.5">30</text>
<text x="317.5" y="171">31</text>
<text x="317.5" y="168.5">32</text>
<text x="154" y="178.8">2</text>
<text x="154" y="176.3">3</text>
<text x="156.3" y="177.6">2</text>
<text x="156.3" y="175">3</text>
<text x="175.3" y="176.1">12</text>
<text x="175.3" y="178.6">13</text>
<text x="179.8" y="174.8">IOB2</text>
<text x="179.8" y="177.3">IOB1</text>
<text x="179.8" y="179.9">IOB0</text>
<text x="201.8" y="179.9">BC2</text>
<text x="201.8" y="177.3">BC1</text>
<text x="201.8" y="174.8">DA7</text>
<text x="208.3" y="178.6">28</text>
<text x="208.3" y="176.1">29</text>
<text x="263.2" y="178.8">2</text>
<text x="263.2" y="176.3">3</text>
<text x="265.6" y="177.6">2</text>
<text x="265.6" y="175">3</text>
<text x="284.5" y="176.1">12</text>
<text x="284.5" y="178.6">13</text>
<text x="289.1" y="174.8">IOB2</text>
<text x="289.1" y="177.3">IOB1</text>
<text x="289.1" y="179.9">IOB0</text>
<text x="311.1" y="179.9">BC2</text>
<text x="311.1" y="177.3">BC1</text>
<text x="311.1" y="174.8">DA7</text>
<text x="317.5" y="178.6">28</text>
<text x="317.5" y="176.1">29</text>
<text x="154" y="181.4">1</text>
<text x="156.3" y="180.1">1</text>
<text x="175.3" y="181.2">14</text>
<text x="175.3" y="183.7">15</text>
<text x="179.8" y="182.4">IOA7</text>
<text x="179.8" y="185">IOA6</text>
<text x="200.8" y="182.4">BDIR</text>
<text x="202" y="185">SEL</text>
<text x="208.3" y="183.7">26</text>
<text x="208.3" y="181.2">27</text>
<text x="263.2" y="181.4">1</text>
<text x="265.6" y="180.1">1</text>
<text x="284.5" y="181.2">14</text>
<text x="284.5" y="183.7">15</text>
<text x="289.1" y="182.4">IOA7</text>
<text x="289.1" y="185">IOA6</text>
<text x="310" y="182.4">BDIR</text>
<text x="311.2" y="185">SEL</text>
<text x="317.5" y="183.7">26</text>
<text x="317.5" y="181.2">27</text>
<text x="156.3" y="191.5">8</text>
<text x="175.3" y="186.2">16</text>
<text x="175.3" y="188.8">17</text>
<text x="175.3" y="191.3">18</text>
<text x="179.8" y="187.5">IOA5</text>
<text x="179.8" y="190">IOA4</text>
<text x="203.5" y="190">A9</text>
<text x="203.5" y="187.5">A8</text>
<text x="208.3" y="191.3">23</text>
<text x="208.3" y="188.8">24</text>
<text x="208.3" y="186.2">25</text>
<text x="265.6" y="191.5">8</text>
<text x="284.5" y="186.2">16</text>
<text x="284.5" y="188.8">17</text>
<text x="284.5" y="191.3">18</text>
<text x="289.1" y="187.5">IOA5</text>
<text x="289.1" y="190">IOA4</text>
<text x="312.7" y="190">A9</text>
<text x="312.7" y="187.5">A8</text>
<text x="317.5" y="191.3">23</text>
<text x="317.5" y="188.8">24</text>
<text x="317.5" y="186.2">25</text>
<text x="154" y="197.9">6</text>
<text x="154" y="195.4">7</text>
<text x="154" y="192.8">8</text>
<text x="156.3" y="196.6">6</text>
<text x="156.3" y="194.1">7</text>
<text x="175.3" y="193.9">19</text>
<text x="175.3" y="196.4">20</text>
<text x="179.8" y="192.6">IOA3</text>
<text x="179.8" y="195.1">IOA2</text>
<text x="179.8" y="197.7">IOA1</text>
<text x="198.4" y="195.1">CLOCK</text>
<text x="198.7" y="192.6">RESET</text>
<text x="201.1" y="197.7">IOA0</text>
<text x="208.3" y="196.4">21</text>
<text x="208.3" y="193.9">22</text>
<text x="263.2" y="197.9">6</text>
<text x="263.2" y="195.4">7</text>
<text x="263.2" y="192.8">8</text>
<text x="265.6" y="196.6">6</text>
<text x="265.6" y="194.1">7</text>
<text x="284.5" y="193.9">19</text>
<text x="284.5" y="196.4">20</text>
<text x="289.1" y="192.6">IOA3</text>
<text x="289.1" y="195.1">IOA2</text>
<text x="289.1" y="197.7">IOA1</text>
<text x="307.7" y="195.1">CLOCK</text>
<text x="307.9" y="192.6">RESET</text>
<text x="310.3" y="197.7">IOA0</text>
<text x="317.5" y="196.4">21</text>
<text x="317.5" y="193.9">22</text>
<text x="154" y="203">4</text>
<text x="154" y="200.4">5</text>
<text x="156.3" y="201.7">4</text>
<text x="156.3" y="199.2">5</text>
<text x="263.2" y="203">4</text>
<text x="263.2" y="200.4">5</text>
<text x="265.6" y="201.7">4</text>
<text x="265.6" y="199.2">5</text>
<text x="154" y="208.1">2</text>
<text x="154" y="205.5">3</text>
<text x="156.3" y="209.3">1</text>
<text x="156.3" y="206.8">2</text>
<text x="156.3" y="204.2">3</text>
<text x="263.2" y="208.1">2</text>
<text x="263.2" y="205.5">3</text>
<text x="265.6" y="209.3">1</text>
<text x="265.6" y="206.8">2</text>
<text x="265.6" y="204.2">3</text>
<text x="154" y="210.6">1</text>
<text x="263.2" y="210.6">1</text>
</g>
<text font-size="2.3" fill="#a00000" x="213.4" y="71.9">W65C22S</text>
</svg>
